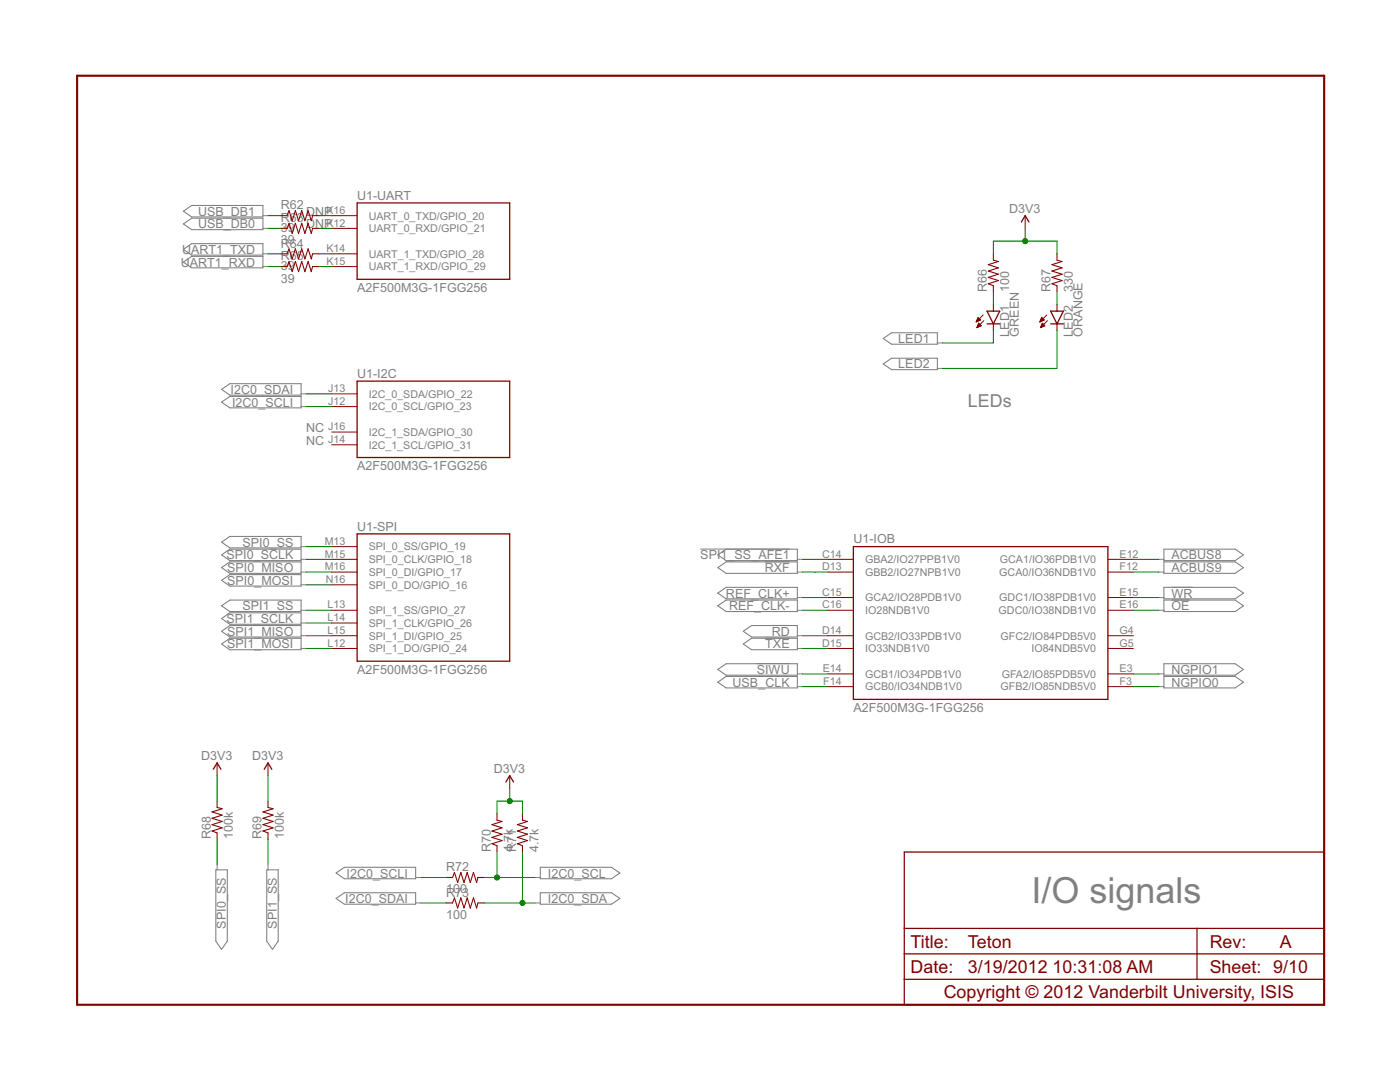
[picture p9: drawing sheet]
<svg xmlns="http://www.w3.org/2000/svg" width="279mm" height="216mm" viewBox="0 0 279 216" stroke-linecap="round" stroke-linejoin="round" font-family="sans-serif">
<g fill="none" stroke="#808080" stroke-width=".21">
<path d="M36.6 44.7l1.6-1.2h14.3v2.3h-14.3zM36.6 42.1l1.6-1.1h14.3v2.3h-14.3zM36.6 49.8l1.6-1.2h14.3v2.3h-14.3zM36.6 52.3l1.6-1.1h14.3v2.2h-14.3zM44.2 77.7l1.7-1.1h14.2v2.2h-14.2zM176.3 72.6l1.6-1.1h9.2v2.3h-9.2zM176.3 67.5l1.6-1.1h9.2v2.3h-9.2zM44.2 80.2l1.7-1.1h14.2v2.3h-14.2zM44.2 108.2l1.7-1.2h14.2v2.3h-14.2zM44.2 110.7l1.7-1.1h14.2v2.3h-14.2zM44.2 113.3l1.7-1.2h14.2v2.3h-14.2zM44.2 115.8l1.7-1.1h14.2v2.2h-14.2z"/>
<path d="M143.3 110.7l1.6-1.1h14.2v2.3h-14.2zM143.3 113.3l1.6-1.2h14.2v2.3h-14.2zM143.3 118.3l1.6-1.1h14.2v2.3h-14.2zM232.3 109.6h14.2l1.7 1.1-1.7 1.2h-14.2zM232.3 112.1h14.2l1.7 1.2-1.7 1.1h-14.2zM232.3 117.2h14.2l1.7 1.1-1.7 1.2h-14.2zM232.3 119.7h14.2l1.7 1.2-1.7 1.1h-14.2zM44.2 120.9l1.7-1.2h14.2v2.3h-14.2zM44.2 123.4l1.7-1.1h14.2v2.3h-14.2zM44.2 126l1.7-1.2h14.2v2.3h-14.2zM44.2 128.5l1.7-1.1h14.2v2.2h-14.2zM143.3 133.6l1.6-1.2h14.2v2.3h-14.2z"/>
<path d="M143.3 136.1l1.6-1.1h14.2v2.3h-14.2zM143.3 120.9l1.6-1.2h14.2v2.3h-14.2zM148.3 126l1.7-1.2h9.1v2.3h-9.1zM148.3 128.5l1.7-1.1h9.1v2.2h-9.1zM232.3 132.4h14.2l1.7 1.2-1.7 1.1h-14.2zM232.3 135h14.2l1.7 1.1-1.7 1.2h-14.2zM43.1 173.6h2.3v14.2l-1.2 1.6-1.1-1.6zM53.2 173.6h2.3v14.2l-1.1 1.6-1.2-1.6zM67.1 174.2l1.6-1.1h14.3v2.2h-14.3zM67.1 179.3l1.6-1.2h14.3v2.3h-14.3zM107.8 173.1h14.2l1.7 1.1-1.7 1.1h-14.2zM107.8 178.1h14.2l1.7 1.2-1.7 1.1h-14.2z"/>
</g>
<g fill="none" stroke="#808080" stroke-width=".2">
<path d="M52.5 45.6h1M52.5 43h1M52.5 50.7h1M52.5 53.2h1M60.1 78.6h1M187.1 73.5h1M187.1 68.4h1M60.1 81.1h1M60.1 109.1h1M60.1 111.6h1M60.1 114.2h1M60.1 116.7h1"/>
<path d="M139.8 109.6h17.8M152.6 112.1h5M159.1 119.2h1M159.1 111.6h1M159.1 114.2h1M231.3 119.2h1M231.3 111.6h1M231.3 114.2h1M233.8 117.2h4.2M233.8 119.7h3.6M60.1 121.8h1M60.1 124.3h1"/>
<path d="M60.1 126.9h1M60.1 129.4h1M151 132.4h6.6M152.7 127.3h4.9M154 124.8h3.6M159.1 134.5h1M159.1 137h1M159.1 121.8h1M159.1 126.9h1M159.1 129.4h1M231.3 134.5h1M231.3 137h1"/>
<path d="M231.3 121.8h1M43.3 172.6v1M53.5 172.6v1M83 175.1h1M106.8 175.1h1M83 180.2h1M106.8 180.2h1"/>
</g>
<g fill="none" stroke="#800000" stroke-width=".25">
<path d="M71.3 40.5h30.4v15.2h-30.4zM203.8 44.3l.8-1.3 .8 1.3M71.3 76.1h30.4v15.2h-30.4zM197 64.6h2.5M197 62.1h2.5l-1.3 2.5zM209.7 62.1h2.5l-1.3 2.5zM209.7 64.6h2.5M71.3 106.5h30.4v25.4h-30.4zM170.3 109.1h50.8v30.5h-50.8zM42.6 153.5l.7-1.3 .8 1.3M52.7 153.5l.8-1.3 .8 1.3M101 156l.7-1.2 .8 1.2"/>
<path d="M180.5 170h83.8v30.5h-83.8zM180.5 195.4h83.8M180.5 190.3h83.8M180.5 185.3h83.8M238.9 185.3v10.1"/>
</g>
<g fill="none" stroke="#800000" stroke-width=".2">
<path d="M66.2 45.6h5.1M66.2 50.7h5.1M66.2 53.2h5.1M66.2 43h5.1M204.6 43v2.6M66.2 78.6h5.1M194.8 64.2h.1M194.9 64.1h.3M194.9 63.9h.6M195 63.8h.7M195 65.3h.2M195.1 63.7h.4"/>
<path d="M195.1 65.2h.4M195.1 63.6h.3M195.1 65h.7M195.2 63.5h.1M195.2 64.9h.5M195.2 64.8h.4M195.2 63.4l.5 .5-.9 .3zM195.2 64.7h.3M195.3 64.5h.1M195.3 64.5l.5 .5-.9 .4zM196.2 62.8l-1.4 1.4M196.3 64l-1.4 1.4"/>
<path d="M207.5 64.2h.1M207.6 64.1h.3M207.6 63.9h.6M207.7 63.8h.7M207.7 65.3h.2M207.8 63.7h.4M207.8 65.2h.4M207.8 63.6h.3M207.8 65h.7M207.8 64.9h.6M207.9 63.5h.1M207.9 63.4l.5 .5-.9 .3z"/>
<path d="M207.9 64.8h.4M207.9 64.7h.3M208 64.5h.1M208 64.5l.5 .5-.9 .4zM208.9 62.8l-1.4 1.4M209 64l-1.4 1.4M66.2 81.1h5.1M66.2 88.8h5.1M66.2 86.2h5.1M66.2 109.1h5.1M66.2 111.6h5.1M66.2 114.2h5.1"/>
<path d="M66.2 116.7h5.1M165.2 111.6h5.1M165.2 114.2h5.1M165.2 119.2h5.1M221.1 111.6h5.1M221.1 114.2h5.1M221.1 119.2h5.1M66.2 129.4h5.1M66.2 121.8h5.1M66.2 124.3h5.1M66.2 126.9h5.1M165.2 129.4h5.1"/>
<path d="M165.2 121.8h5.1M165.2 126.9h5.1M165.2 134.5h5.1M165.2 137h5.1M221.1 129.4h5.1M221.1 121.8h5.1M221.1 126.9h5.1M221.1 134.5h5.1M221.1 137h5.1M43.3 152.2v2.6M53.5 152.2v2.6M101.7 154.8v2.5"/>
</g>
<path d="M15.4 15.1h248.9v185.4h-248.9z" fill="none" stroke="#800000" stroke-width=".42"/>
<g fill="none" stroke="#800000" stroke-width=".21">
<path d="M56 43h1.3l.4-1 .6 2 .6-2 .7 2 .6-2 .7 2 .6-2 .6 2 .3-1h1.2M56 45.6h1.3l.4-1 .6 2 .6-2 .7 2 .6-2 .7 2 .6-2 .6 2 .3-1h1.2M56 50.7h1.3l.4-1.1 .6 2.1 .6-2.1 .7 2.1 .6-2.1 .7 2.1 .6-2.1 .6 2.1 .3-1h1.2M56 53.2h1.3l.4-1 .6 2 .6-2 .7 2 .6-2 .7 2 .6-2 .6 2 .3-1h1.2M198.2 50.7v1.2l1.1 .3-2.1 .6 2.1 .6-2.1 .7 2.1 .6-2.1 .7 2.1 .6-2.1 .6 1 .4v1.3M210.9 50.7v1.2l1.1 .3-2.1 .6 2.1 .6-2.1 .7 2.1 .6-2.1 .7 2.1 .6-2.1 .6 1 .4v1.3M198.2 60.8v1.3M198.2 64.6v1.3M210.9 60.8v1.3M210.9 64.6v1.3M43.3 159.9v1.2l1 .3-2 .6 2 .6-2 .7 2 .6-2 .6 2 .7-2 .6 1 .4v1.3M53.5 159.9v1.2l1 .3-2 .6 2 .6-2 .7 2 .6-2 .6 2 .7-2 .6 1 .4v1.3"/>
<path d="M89 175.1h1.3l.4-1 .6 2 .7-2 .6 2 .6-2 .7 2 .6-2 .6 2 .3-1h1.2M99.2 162.4v1.3l1 .2-2 .6 2 .7-2 .6 2 .7-2 .6 2 .6-2 .7 1 .3v1.3M104.3 162.4v1.3l1 .2-2 .6 2 .7-2 .6 2 .7-2 .6 2 .6-2 .7 1 .3v1.3M89 180.2h1.3l.4-1 .6 2 .7-2 .6 2 .6-2 .7 2 .6-2 .6 2 .3-1h1.2"/>
</g>
<g fill="none" stroke="#008000" stroke-width=".2">
<path d="M53.5 43h2.5M53.5 45.6h2.5M53.5 50.7h2.5M53.5 53.2h2.5M63.6 43h2.6M63.6 45.6h2.6M63.6 50.7h2.6M63.6 53.2h2.6M198.2 50.7v-2.6h12.7v2.6M198.2 58.3v2.5M204.6 45.6v2.5M210.9 58.3v2.5"/>
<path d="M61.1 78.6h5.1M198.2 65.9v2.5h-10.1M210.9 65.9v7.6h-22.8M61.1 81.1h5.1M61.1 116.7h5.1M61.1 114.2h5.1M61.1 111.6h5.1M61.1 109.1h5.1M160.1 119.2h5.1M160.1 114.2h5.1M160.1 111.6h5.1M226.2 119.2h5.1"/>
<path d="M226.2 114.2h5.1M226.2 111.6h5.1M61.1 121.8h5.1M61.1 124.3h5.1M61.1 126.9h5.1M61.1 129.4h5.1M160.1 137h5.1M160.1 121.8h5.1M160.1 126.9h5.1M160.1 129.4h5.1M160.1 134.5h5.1M226.2 137h5.1"/>
<path d="M226.2 121.8h5.1M226.2 134.5h5.1M43.3 154.8v5.1M53.5 154.8v5.1M101.7 157.3v2.6M43.3 167.5v5.1M53.5 167.5v5.1M84 175.1h5M96.6 175.1h10.2M99.2 162.4v-2.5h5.1v2.5M99.2 170v5.1M104.3 170v10.2"/>
<path d="M84 180.2h5M96.6 180.2h10.2"/>
</g>
<g fill="#008000" stroke="#008000" stroke-width=".2">
<circle cx="204.6" cy="48.1" r=".51"/>
<circle cx="101.7" cy="159.9" r=".51"/>
<circle cx="104.3" cy="180.2" r=".51"/>
<circle cx="99.2" cy="175.1" r=".51"/>
</g>
<text font-size="8" fill="#808080" x="205.9" y="180.2">I/O signals</text>
<text font-size="4" fill="#808080" x="193.2" y="81.1">LEDs</text>
<g font-size="4" fill="#800000">
<text x="181.7" y="189.1">Title:</text>
<text x="193.2" y="189.1">Teton</text>
<text x="241.4" y="189.1">Rev:</text>
<text x="255.4" y="189.1">A</text>
<text x="181.7" y="194.1">Date:</text>
<text x="193.2" y="194.1">3/19/2012</text>
<text x="210.1" y="194.1">10:31:08 AM</text>
<text x="241.4" y="194.1">Sheet: 9/10</text>
<text x="188.3" y="199.2">Copyright © 2012 Vanderbilt University, ISIS</text>
</g>
<g font-size="2.8" fill="#808080">
<text x="56" y="41.8">R62</text>
<text x="71.3" y="39.9">U1-UART</text>
<text x="39.5" y="45.6">USB_DB0</text>
<text x="39.5" y="43">USB_DB1</text>
<text x="56" y="46.2">39</text>
<text x="56" y="44.3">R63</text>
<text x="61.1" y="43">DNP</text>
<text x="61.1" y="45.6">DNP</text>
<text x="201.4" y="42.4">D3V3</text>
<text x="36.1" y="53.2">UART1_RXD</text>
<text x="36.4" y="50.7">UART1_TXD</text>
<text x="56" y="48.8">39</text>
<text x="56" y="53.8">39</text>
<text x="56" y="49.4">R64</text>
<text x="56" y="51.9">R65</text>
<text x="56" y="56.4">39</text>
<text x="71.3" y="58.3">A2F500M3G-1FGG256</text>
<text x="197" y="58.3" transform="rotate(-90 197 58.3)">R66</text>
<text x="201.4" y="58.3" transform="rotate(-90 201.4 58.3)">100</text>
<text x="209.7" y="58.3" transform="rotate(-90 209.7 58.3)">R67</text>
<text x="214.1" y="58.3" transform="rotate(-90 214.1 58.3)">330</text>
<text x="179.3" y="68.4">LED1</text>
<text x="201.4" y="67.2" transform="rotate(-90 201.4 67.2)">LED1</text>
<text x="203.3" y="67.2" transform="rotate(-90 203.3 67.2)">GREEN</text>
<text x="214.1" y="67.2" transform="rotate(-90 214.1 67.2)">LED2</text>
<text x="216" y="67.2" transform="rotate(-90 216 67.2)">ORANGE</text>
<text x="71.3" y="75.4">U1-I2C</text>
<text x="179.3" y="73.5">LED2</text>
<text x="46" y="78.6">I2C0_SDAI</text>
<text x="46.3" y="81.1">I2C0_SCLI</text>
<text x="61.1" y="86.2">NC</text>
<text x="61.1" y="88.8">NC</text>
<text x="71.3" y="93.8">A2F500M3G-1FGG256</text>
<text x="71.3" y="105.9">U1-SPI</text>
<text x="45.2" y="111.6">SPI0_SCLK</text>
<text x="48.4" y="109.1">SPI0_SS</text>
<text x="139.8" y="111.6">SPI1_SS_AFE1</text>
<text x="170.3" y="108.4">U1-IOB</text>
<text x="233.8" y="111.6">ACBUS8</text>
<text x="45.3" y="116.7">SPI0_MOSI</text>
<text x="45.3" y="114.1">SPI0_MISO</text>
<text x="144.9" y="119.2">REF_CLK+</text>
<text x="152.6" y="114.1">RXF</text>
<text x="233.8" y="114.1">ACBUS9</text>
<text x="233.8" y="119.2">WR</text>
<text x="45.2" y="124.3">SPI1_SCLK</text>
<text x="48.4" y="121.8">SPI1_SS</text>
<text x="145.5" y="121.8">REF_CLK-</text>
<text x="233.8" y="121.8">OE</text>
<text x="45.3" y="126.8">SPI1_MISO</text>
<text x="45.3" y="129.4">SPI1_MOSI</text>
<text x="152.7" y="129.4">TXE</text>
<text x="154" y="126.8">RD</text>
<text x="71.3" y="134.5">A2F500M3G-1FGG256</text>
<text x="146.2" y="137">USB_CLK</text>
<text x="151" y="134.5">SIWU</text>
<text x="233.8" y="134.5">NGPIO1</text>
<text x="233.8" y="137">NGPIO0</text>
<text x="170.3" y="142.1">A2F500M3G-1FGG256</text>
<text x="40.1" y="151.6">D3V3</text>
<text x="50.3" y="151.6">D3V3</text>
<text x="98.6" y="154.1">D3V3</text>
<text x="42.1" y="167.5" transform="rotate(-90 42.1 167.5)">R68</text>
<text x="46.5" y="167.5" transform="rotate(-90 46.5 167.5)">100k</text>
<text x="52.2" y="167.5" transform="rotate(-90 52.2 167.5)">R69</text>
<text x="56.7" y="167.5" transform="rotate(-90 56.7 167.5)">100k</text>
<text x="89" y="173.8">R72</text>
<text x="97.9" y="170" transform="rotate(-90 97.9 170)">R70</text>
<text x="102.4" y="170" transform="rotate(-90 102.4 170)">4.7k</text>
<text x="103" y="170" transform="rotate(-90 103 170)">R71</text>
<text x="107.5" y="170" transform="rotate(-90 107.5 170)">4.7k</text>
<text x="69.2" y="175.1">I2C0_SCLI</text>
<text x="89" y="178.3">100</text>
<text x="89" y="178.9">R73</text>
<text x="109.4" y="175.1">I2C0_SCL</text>
<text x="45.1" y="185.3" transform="rotate(-90 45.1 185.3)">SPI0_SS</text>
<text x="55.3" y="185.3" transform="rotate(-90 55.3 185.3)">SPI1_SS</text>
<text x="68.9" y="180.2">I2C0_SDAI</text>
<text x="89" y="183.3">100</text>
<text x="109.4" y="180.2">I2C0_SDA</text>
</g>
<g font-size="2.4" fill="#808080">
<text x="65.1" y="45.2">K12</text>
<text x="65.1" y="42.7">K16</text>
<text x="73.6" y="46.3">UART_0_RXD/GPIO_21</text>
<text x="73.6" y="43.8">UART_0_TXD/GPIO_20</text>
<text x="65.1" y="50.3">K14</text>
<text x="65.1" y="52.8">K15</text>
<text x="73.6" y="51.4">UART_1_TXD/GPIO_28</text>
<text x="73.6" y="54">UART_1_RXD/GPIO_29</text>
<text x="65.5" y="80.8">J12</text>
<text x="65.5" y="78.2">J13</text>
<text x="73.6" y="81.9">I2C_0_SCL/GPIO_23</text>
<text x="73.6" y="79.4">I2C_0_SDA/GPIO_22</text>
<text x="65.5" y="88.4">J14</text>
<text x="65.5" y="85.9">J16</text>
<text x="73.6" y="89.5">I2C_1_SCL/GPIO_31</text>
<text x="73.6" y="87">I2C_1_SDA/GPIO_30</text>
<text x="64.8" y="108.7">M13</text>
<text x="64.8" y="111.3">M15</text>
<text x="64.8" y="113.8">M16</text>
<text x="73.6" y="109.8">SPI_0_SS/GPIO_19</text>
<text x="73.6" y="112.4">SPI_0_CLK/GPIO_18</text>
<text x="164.1" y="111.3">C14</text>
<text x="164.1" y="113.8">D13</text>
<text x="172.6" y="112.4">GBA2/IO27PPB1V0</text>
<text x="199.5" y="112.4">GCA1/IO36PDB1V0</text>
<text x="223.4" y="111.3">E12</text>
<text x="223.4" y="113.8">F12</text>
<text x="65" y="116.3">N16</text>
<text x="73.6" y="114.9">SPI_0_DI/GPIO_17</text>
<text x="73.6" y="117.4">SPI_0_DO/GPIO_16</text>
<text x="164.1" y="118.9">C15</text>
<text x="172.6" y="120">GCA2/IO28PDB1V0</text>
<text x="172.6" y="114.9">GBB2/IO27NPB1V0</text>
<text x="199.4" y="120">GDC1/IO38PDB1V0</text>
<text x="199.4" y="114.9">GCA0/IO36NDB1V0</text>
<text x="223.4" y="118.9">E15</text>
<text x="65.4" y="121.4">L13</text>
<text x="65.4" y="123.9">L14</text>
<text x="73.6" y="122.5">SPI_1_SS/GPIO_27</text>
<text x="73.6" y="125.1">SPI_1_CLK/GPIO_26</text>
<text x="164.1" y="121.4">C16</text>
<text x="172.6" y="122.5">IO28NDB1V0</text>
<text x="199.3" y="122.5">GDC0/IO38NDB1V0</text>
<text x="223.4" y="121.4">E16</text>
<text x="65.4" y="129">L12</text>
<text x="65.4" y="126.5">L15</text>
<text x="73.6" y="130.1">SPI_1_DO/GPIO_24</text>
<text x="73.6" y="127.6">SPI_1_DI/GPIO_25</text>
<text x="164.1" y="126.5">D14</text>
<text x="164.1" y="129">D15</text>
<text x="172.6" y="127.6">GCB2/IO33PDB1V0</text>
<text x="172.6" y="130.1">IO33NDB1V0</text>
<text x="199.7" y="127.6">GFC2/IO84PDB5V0</text>
<text x="205.8" y="130.1">IO84NDB5V0</text>
<text x="223.4" y="126.5">G4</text>
<text x="223.4" y="129">G5</text>
<text x="164.2" y="134.1">E14</text>
<text x="164.3" y="136.6">F14</text>
<text x="172.6" y="135.2">GCB1/IO34PDB1V0</text>
<text x="172.6" y="137.8">GCB0/IO34NDB1V0</text>
<text x="199.7" y="137.8">GFB2/IO85NDB5V0</text>
<text x="199.9" y="135.2">GFA2/IO85PDB5V0</text>
<text x="223.4" y="134.1">E3</text>
<text x="223.4" y="136.6">F3</text>
</g>
</svg>
